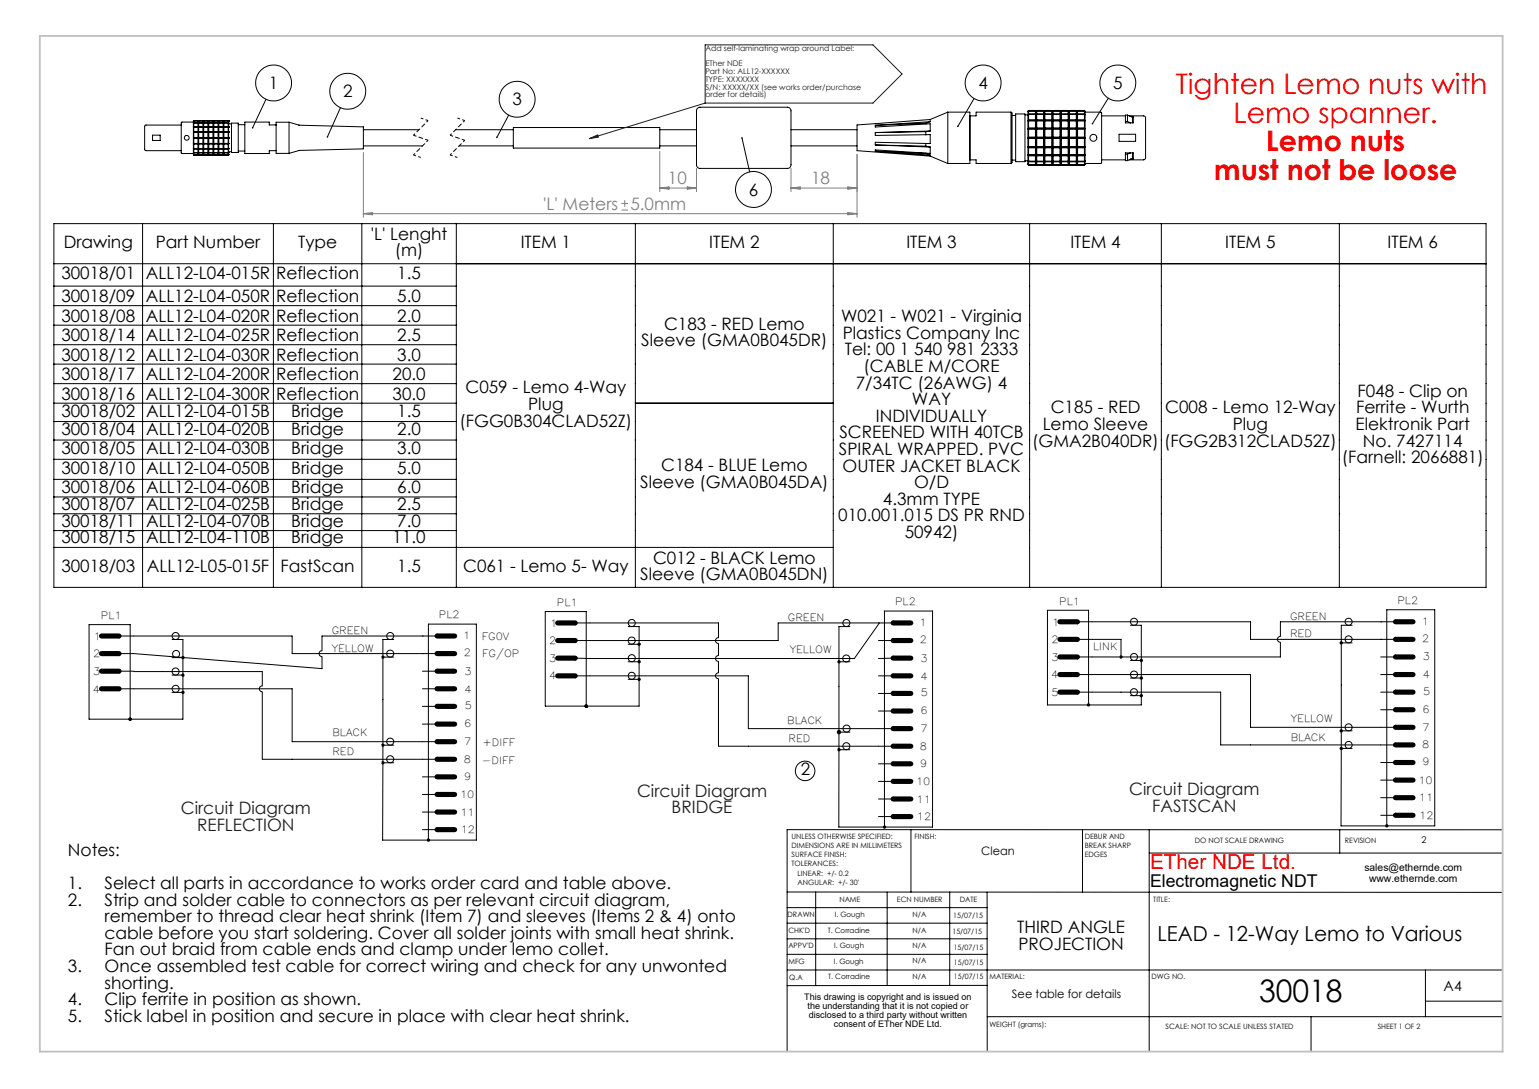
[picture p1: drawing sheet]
<svg xmlns="http://www.w3.org/2000/svg" width="420mm" height="297mm" viewBox="0 0 420 297" stroke-linecap="round" stroke-linejoin="round" font-family="sans-serif">
<g fill="none" stroke="#000" stroke-width=".27">
<path d="M41.6 36.9h2.1v1.4h-2.1zM49.5 34.1h-9.8l-.2 .3 .1 6.6 9.9 .1M52.8 33.3h-3.2l-.1 .2v8.2l3.3 .2M52.8 37.6h9.6M52.8 36l.1 .1M52.8 37.6l.1 .1M52.8 39.2l.1 .1M52.8 39.2h9.6M52.8 36h9.6M52.9 32.9h.1M52.9 33v.5M52.9 33.6v.9"/>
<path d="M52.9 34.6v1.3M52.9 36.1v1.4M52.9 37.7v1.4M52.9 39.3v1.2M52.9 32.9v9.4M52.9 32.9h1.1M52.9 33.5h1.1M52.9 34.5l-.1 .1h9.6M52.9 39.1h1.1M52.9 37.7h1.1M52.9 37.5h1.1M52.9 36.1h1.1"/>
<path d="M52.9 32.9l-.1 .2M52.9 33.5v.1M52.9 35.9l-.1 .1M52.9 37.5l-.1 .1M52.9 39.1l-.1 .1M52.9 39.3h1.1M52.9 35.9h1.1M52.9 33.6h1.1M52.9 34.5h1.1M54 32.9v9.4M54 39.3v1.2M54 37.7v1.4"/>
<path d="M54 36.1v1.4M54 34.6v1.3M54 33.6v.9M54 33v.5M54 32.9h.1M54 33l.2 .1M54 34.5l.2 .1v-.1M54 37.5l.2 .2M54 39.1l.2 .1M54 35.9l.2 .1M54 33.6h.2M54 33.5l.2 .1"/>
<path d="M54.2 36v.1M54.2 39.2v.1M54.2 39.2l-.2 .1M54.2 36l-.2 .1M54.2 32.9h.1M54.2 33v.5M54.2 33.6v.9M54.2 34.6v1.3M54.2 36.1v1.4M54.2 37.7v1.4M54.2 39.3v1.2M54.2 32.9h1.2"/>
<path d="M54.2 33.5h1.2M54.2 32.9v.2M54.2 39.1h1.2M54.2 37.7h1.2M54.2 37.5h1.2M54.2 36.1h1.2M54.2 33v.1M54.2 33.5v.1M54.2 33.6h.1M54.2 35.9v.1M54.2 37.5l-.2 .2M54.2 39.1v.1"/>
<path d="M54.2 39.3h1.2M54.2 35.9h1.2M54.2 33.6h1.2M54.2 34.5h1.2M55.4 39.3v1.2M55.4 37.7v1.4M55.4 36.1v1.4M55.4 34.6v1.3M55.4 33.6v.9M55.4 33v.5M55.4 32.9h.1M55.4 32.9l.1 .1"/>
<path d="M55.4 34.5l.1 .1 .1-.1M55.4 37.5l.2 .2M55.4 39.1l.1 .1M55.4 35.9l.1 .1M55.4 33.6h.1M55.4 33.5l.1 .1M55.5 33v9.2M55.5 36l.1 .1M55.5 39.2l.1 .1M55.5 39.2l-.1 .1M55.5 36l-.1 .1M55.6 32.9h.1"/>
<path d="M55.6 33v.5M55.6 33.6v.9M55.6 34.6v1.3M55.6 36.1v1.4M55.6 37.7v1.4M55.6 39.3v1.2M55.6 32.9h1.2M55.6 33.5h1.2M55.6 32.9l-.1 .1M55.6 39.1h1.2M55.6 37.7h1.2M55.6 32.9l-.2 .1"/>
<path d="M55.6 33.5l-.1 .1M55.6 33.6h-.1M55.6 35.9l-.1 .1M55.6 37.5l-.2 .2M55.6 39.1l-.1 .1M55.6 37.5h1.2M55.6 36.1h1.2M55.6 39.3h1.2M55.6 35.9h1.2M55.6 33.6h1.2M55.6 34.5h1.2M56.8 39.3v1.2"/>
<path d="M56.8 37.7v1.4M56.8 36.1v1.4M56.8 34.6v1.3M56.8 33.6v.9M56.8 33v.5M56.8 32.9h.1M56.8 32.9l.1 .2M56.8 33.5l.1 .1M56.8 34.5l.1 .1 .1-.1M56.8 39.1l.1 .1M56.8 37.5l.1 .1M56.8 35.9l.1 .1"/>
<path d="M56.8 33.6h.1M56.8 33l.1 .1M56.9 39.2l-.1 .1M56.9 36l.1 .1M56.9 37.6l.1 .1M56.9 39.2l.1 .1M56.9 37.6l-.1 .1M56.9 36l-.1 .1M57 32.9h.1M57 33v.5M57 33.6v.9M57 34.6v1.3"/>
<path d="M57 36.1v1.4M57 37.7v1.4M57 39.3v1.2M57 32.9l-.2 9.4M57 32.9h1.1M57 33.5h1.1M57 39.1h1.1M57 37.7h1.1M57 32.9l-.1 .2M57 33.5l-.1 .1M57 33.6h-.1M57 35.9l-.1 .1"/>
<path d="M57 37.5l-.1 .1M57 39.1l-.1 .1M57 37.5h1.1M57 36.1h1.1M57 39.3h1.1M57 35.9h1.1M57 33.6h1.1M57 34.5h1.1M58.1 32.9l.1 9.3M58.1 39.3v1.2M58.1 37.7v1.4M58.1 36.1v1.4"/>
<path d="M58.1 34.6v1.3M58.1 33.6v.9M58.1 33v.5M58.1 32.9h.1M58.1 34.5l.1 .1 .1-.1M58.1 39.1l.1 .1M58.1 37.5l.1 .1M58.1 35.9l.1 .1M58.1 33.6h.1M58.1 33.5l.1 .1M58.1 33l.1 .1M58.2 36l.1 .1"/>
<path d="M58.2 37.6l.1 .1M58.2 39.2l.1 .1M58.2 39.2l-.1 .1M58.2 37.6l-.1 .1M58.2 36l-.1 .1M58.3 32.9h.1M58.3 33v.5M58.3 33.6v.9M58.3 34.6v1.3M58.3 36.1v1.4M58.3 37.7v1.4M58.3 39.3v1.2"/>
<path d="M58.3 32.9h1.2M58.3 33.5h1.2M58.3 32.9l-.1 .2M58.3 33l-.1 .1M58.3 33.5l-.1 .1M58.3 33.6h-.1M58.3 35.9l-.1 .1M58.3 37.5l-.1 .1M58.3 39.1l-.1 .1M58.3 39.1h1.2M58.3 37.7h1.2M58.3 37.5h1.2"/>
<path d="M58.3 36.1h1.2M58.3 39.3h1.2M58.3 35.9h1.2M58.3 33.6h1.2M58.3 34.5h1.2M59.5 39.3v1.2M59.5 37.7v1.4M59.5 36.1v1.4M59.5 34.6v1.3M59.5 33.6v.9M59.5 33v.5M59.5 32.9h.1"/>
<path d="M59.5 32.9l.1 .1M59.5 34.5l.1 .1 .1-.1M59.5 39.1l.1 .1M59.5 37.5l.1 .1M59.5 35.9l.1 .1M59.5 33.6h.1M59.5 33.5l.1 .1M59.6 33v9.2M59.6 36l.1 .1M59.6 37.6l.1 .1M59.6 39.2l.1 .1M59.6 39.2l-.1 .1"/>
<path d="M59.6 37.6l-.1 .1M59.6 36l-.1 .1M59.7 32.9h.1M59.7 33v.5M59.7 33.6v.9M59.7 34.6v1.3M59.7 36.1v1.4M59.7 37.7v1.4M59.7 39.3v1.2M59.7 32.9h1.2M59.7 33.5h1.2M59.7 32.9l-.1 .1"/>
<path d="M59.7 32.9l-.2 .1M59.7 33.5l-.1 .1M59.7 33.6h-.1M59.7 35.9l-.1 .1M59.7 37.5l-.1 .1M59.7 39.1l-.1 .1M59.7 39.1h1.2M59.7 37.7h1.2M59.7 37.5h1.2M59.7 36.1h1.2M59.7 39.3h1.2M59.7 35.9h1.2"/>
<path d="M59.7 33.6h1.2M59.7 34.5h1.2M60.9 32.9h.1M60.9 39.3v1.2M60.9 37.7v1.4M60.9 36.1v1.4M60.9 34.6v1.3M60.9 33.6v.9M60.9 33v.5M60.9 32.9l.1 .1M60.9 33h.2M60.9 34.5l.1 .1 .1-.1"/>
<path d="M60.9 39.1l.1 .1M60.9 37.5l.1 .1M60.9 35.9l.1 .1M60.9 33.6h.1M60.9 33.5l.1 .1M61 33l.1 9.3M61 36l.1 .1M61 37.6l.1 .1M61 39.2l.1 .1M61 39.2l-.1 .1M61 37.6l-.1 .1M61 36l-.1 .1"/>
<path d="M61.1 33v.5M61.1 33.6v.9M61.1 34.6v1.3M61.1 36.1v1.4M61.1 37.7v1.4M61.1 39.3v1.2M61.1 32.9h.1M61.1 32.9h1.2M61.1 33.5h1.2M61.1 32.9l-.1 .1M61.1 33.5l-.1 .1M61.1 33.6h-.1"/>
<path d="M61.1 35.9l-.1 .1M61.1 37.5l-.1 .1M61.1 39.1l-.1 .1M61.1 39.1h1.2M61.1 37.7h1.2M61.1 37.5h1.2M61.1 36.1h1.2M61.1 39.3h1.2M61.1 35.9h1.2M61.1 33.6h1.2M61.1 34.5h1.2M62.3 39.3v1.2"/>
<path d="M62.3 37.7v1.4M62.3 36.1v1.4M62.3 34.6v1.3M62.3 33.6v.9M62.3 33v.5M62.3 32.9h.1M62.3 32.9l.1 .1M62.3 39.1l.1 .1M62.3 37.5l.1 .1M62.3 35.9l.1 .1M62.3 34.5l.1 .1M62.3 33.6h.1"/>
<path d="M62.3 33.5l.1 .1M62.3 33l.1 .1M62.4 33h.1M62.4 33v9.2M62.4 33v.1M62.4 33.1h.1M62.4 33.1v.5M62.4 33.6h.1M62.4 33.6v1M62.4 34.6h.1M62.4 34.6v1.4M62.4 36h.1"/>
<path d="M62.4 36v1.6M62.4 37.6h.1M62.4 37.6v1.6M62.4 39.2h.1M62.4 39.2v1.3M62.4 33.8h.8M62.4 39.2l-.1 .1M62.4 37.6l-.1 .1M62.4 36l-.1 .1M63.2 33.6h1.8v8h-1.8zM65 34h1.8M72.6 27.1l-3.7 7.8"/>
<path d="M75.4 34.1h-1.9v-.8h-6.7v8.6h6.7v-.8h1.9M75.4 34.1v7M78.9 33.3l2.7 .8 17.6 .5v6l-17.6 .4-2.7 .8M78.9 33.3v8.5M78.9 33.3h-3.5v.8M92.9 29.3l-3.5 8M99.2 35.4h15.1M99.2 39.8h16.1M124.3 35.4h15.8M125.3 39.8h14.8M138.8 31.4l-3.2 6.1M140.1 34.8h40v5.6h-40z"/>
<path d="M180.1 35.4h10M180.1 39.8h10M190.4 29.5l.5-.3h24a.96 .96 0 0 1 1 1v14.7a.96 .96 0 0 1-1 1h-23.8a.96 .96 0 0 1-1-1v-14.8zM202.5 37.6l2.1 9.3M215.9 35.4h18M215.9 39.8h18M238.9 34.2v.4l15-.8v1.9M238.9 36.2v.7l15-.2v2.5l-15-.4v.7M238.9 39.5l15 .6M238.9 39.5l13.8 .4M252.7 35.9v.9M252.7 33.6v.2"/>
<path d="M252.7 39.1v.8M252.7 39.9l1.2 .2M252.7 35.9l-13.8 .3M252.7 33.6l-13.8 .6M253.9 32.6v.6M253.9 32.6l-20 1.5v7l20 1.5M253.9 35.7l-1.2 .2M253.9 33.2l-1.2 .4M253.9 33.2l-15 1M253.9 35.7l-15 .5M258.7 30.6h6v14h-6M258.7 30.6v14"/>
<path d="M258.7 30.6l-4.8 2M265.8 26.9l-4.4 7.6M275.9 30.6v14M275.9 30.6l.3 .2v12.3a1.25 1.25 0 0 1-.3 1.5M275.9 30.6h-9.5v1h-1.7v12h1.7v1h9.5M276.2 31.5h1M277.2 31.1h2.5v13h-2.5zM279.7 31.3h.8M280.5 37.6v2.5M280.5 37.6h.1M280.5 35.1v2.5M280.5 35.1h.1"/>
<path d="M280.5 32.9v2.2M280.5 32.9h.1M280.5 31.3v1.6M280.5 31.3h.1M280.5 30.4v.9M280.5 37.6h15.6M280.5 37.6l.2 .2M280.5 30.4h.1M280.5 35.1l.2 .1M280.5 35.1h15.6M280.5 32.9h.2M280.5 32.9h15.6"/>
<path d="M280.7 37.8v2.2M280.7 35.2v2.2M280.7 32.9v2M280.7 31.2v1.5M280.7 30.3v.7M280.7 30.1v.1M280.7 30.1l-.2 .3M280.7 30.1h1.9M280.7 37.8h1.9M280.7 40h1.9M280.7 37.4h1.9M280.7 35.2h1.9"/>
<path d="M280.7 40l-.2 .1M280.7 37.4l-.2 .2M280.7 31h1.9M280.7 34.9h1.9M280.7 32.9h1.9M280.7 34.9l-.2 .2M280.7 32.7h1.9M280.7 31.2h1.9M280.7 32.7l-.2 .2M280.7 31.2l-.2 .1M280.7 31l-.2 .3M280.7 30.3l-.2 .1"/>
<path d="M280.7 30.3h1.9M280.7 30.2h1.9M280.7 30.2l-.2 .2M282.6 37.8v2.2M282.6 35.2v2.2M282.6 32.9v2M282.6 31.2v1.5M282.6 30.3v.7M282.6 30.1v.1M282.6 30.1l.2 .2M282.6 40l.2 .1M282.6 37.4l.2 .2"/>
<path d="M282.6 34.9l.2 .2M282.6 32.7l.2 .2M282.6 31.2l.2 .1M282.6 31l.2 .3M282.6 30.3l.2 .1M282.6 30.2l.2 .2M282.8 37.6v2.5M282.8 35.1v2.5M282.8 32.9v2.2M282.8 31.3v1.6M282.8 30.4v.9M282.8 30.3v.1"/>
<path d="M282.8 37.6l-.2 .2M282.8 37.6l.1 .2M282.8 35.1l.1 .1M282.8 35.1l-.2 .1M282.8 32.9h.1M282.8 32.9h-.2M282.9 37.8v2.2M282.9 35.2v2.2M282.9 32.9v2M282.9 31.2v1.5M282.9 30.3v.7M282.9 30.1v.1"/>
<path d="M282.9 30.1l-.1 .2M282.9 30.1h1.9M282.9 37.8h1.9M282.9 40h1.9M282.9 37.4h1.9M282.9 35.2h1.9M282.9 40l-.1 .1M282.9 37.4l-.1 .2M282.9 31h1.9M282.9 34.9h1.9M282.9 32.9h1.9M282.9 34.9l-.1 .2"/>
<path d="M282.9 32.7h1.9M282.9 31.2h1.9M282.9 32.7l-.1 .2M282.9 31.2l-.1 .1M282.9 31l-.1 .3M282.9 30.3l-.1 .1M282.9 30.3h1.9M282.9 30.2h1.9M282.9 30.2l-.1 .2M284.8 37.8v2.2M284.8 35.2v2.2M284.8 32.9v2"/>
<path d="M284.8 31.2v1.5M284.8 30.3v.7M284.8 30.1v.1M284.8 30.1l.2 .2M284.8 40l.2 .1M284.8 37.4l.2 .2M284.8 34.9l.2 .2M284.8 32.7l.2 .2M284.8 31.2l.2 .1M284.8 31l.2 .3M284.8 30.3l.2 .1M284.8 30.2l.2 .2"/>
<path d="M285 37.6v2.5M285 35.1v2.5M285 32.9v2.2M285 31.3v1.6M285 30.4v.9M285 30.3v.1M285 37.6l.2 .2M285 37.6l-.2 .2M285 35.1l-.2 .1M285 35.1l.2 .1M285 32.9h.2M285 32.9h-.2"/>
<path d="M285.2 37.8v2.2M285.2 35.2v2.2M285.2 32.9v2M285.2 31.2v1.5M285.2 30.3v.7M285.2 30.1v.1M285.2 30.1l-.2 .2M285.2 30.1h1.8M285.2 37.8h1.8M285.2 40h1.8M285.2 37.4h1.8M285.2 35.2h1.8"/>
<path d="M285.2 40l-.2 .1M285.2 37.4l-.2 .2M285.2 31h1.8M285.2 34.9h1.8M285.2 32.9h1.8M285.2 34.9l-.2 .2M285.2 32.7h1.8M285.2 31.2h1.8M285.2 32.7l-.2 .2M285.2 31.2l-.2 .1M285.2 31l-.2 .3M285.2 30.3l-.2 .1"/>
<path d="M285.2 30.3h1.8M285.2 30.2h1.8M285.2 30.2l-.2 .2M287 37.8v2.2M287 35.2v2.2M287 32.9v2M287 31.2v1.5M287 30.3v.7M287 30.1v.1M287 30.1l.2 .2M287 37.4l.4 .4M287 40l.2 .1"/>
<path d="M287 34.9l.2 .2M287 32.7l.2 .2M287 31.2l.2 .1M287 31l.2 .3M287 30.3l.2 .1M287 30.2l.2 .2M287.2 37.6v2.5M287.2 35.1v2.5M287.2 32.9v2.2M287.2 31.3v1.6M287.2 30.4v.9M287.2 30.3v.1"/>
<path d="M287.2 37.6l-.2 .2M287.2 35.1l.2 .1M287.2 35.1l-.2 .1M287.2 32.9h.2M287.2 32.9h-.2M287.4 37.8v2.2M287.4 35.2v2.2M287.4 32.9v2M287.4 31.2v1.5M287.4 30.3v.7M287.4 30.1v.1M287.4 30.1l-.2 .2"/>
<path d="M287.4 30.1h1.9M287.4 37.8h1.9M287.4 40h1.9M287.4 37.4h1.9M287.4 35.2h1.9M287.4 40l-.2 .1M287.4 37.4l-.2 .2M287.4 31h1.9M287.4 34.9h1.9M287.4 32.9h1.9M287.4 34.9l-.2 .2M287.4 32.7h1.9"/>
<path d="M287.4 31.2h1.9M287.4 32.7l-.2 .2M287.4 31.2l-.2 .1M287.4 31l-.2 .3M287.4 30.3l-.2 .1M287.4 30.3h1.9M287.4 30.2h1.9M287.4 30.2l-.2 .2M289.3 37.8v2.2M289.3 35.2v2.2M289.3 32.9v2M289.3 31.2v1.5"/>
<path d="M289.3 30.3v.7M289.3 30.1v.1M289.3 30.1l.2 .2M289.3 40l.2 .1M289.3 37.4l.2 .2M289.3 34.9l.2 .2M289.3 32.7l.2 .2M289.3 31.2l.2 .1M289.3 31l.2 .3M289.3 30.3l.2 .1M289.3 30.2l.2 .2M289.5 37.6v2.5"/>
<path d="M289.5 35.1v2.5M289.5 32.9v2.2M289.5 31.3v1.6M289.5 30.4v.9M289.5 30.3v.1M289.5 37.6l.1 .2M289.5 37.6l-.2 .2M289.5 35.1l.1 .1M289.5 35.1l-.2 .1M289.5 32.9h.1M289.5 32.9h-.2M289.6 37.8v2.2"/>
<path d="M289.6 35.2v2.2M289.6 32.9v2M289.6 31.2v1.5M289.6 30.3v.7M289.6 30.1v.1M289.6 30.1l-.1 .2M289.6 30.1h1.9M289.6 37.8h1.9M289.6 40h1.9M289.6 37.4h1.9M289.6 35.2h1.9M289.6 40l-.1 .1"/>
<path d="M289.6 37.4l-.1 .2M289.6 31h1.9M289.6 34.9h1.9M289.6 32.9h1.9M289.6 34.9l-.1 .2M289.6 32.7l-.1 .2M289.6 32.7h1.9M289.6 31.2h1.9M289.6 31.2l-.1 .1M289.6 31l-.1 .3M289.6 30.3l-.1 .1M289.6 30.3h1.9"/>
<path d="M289.6 30.2h1.9M289.6 30.2l-.1 .2M291.5 37.8v2.2M291.5 35.2v2.2M291.5 32.9v2M291.5 31.2v1.5M291.5 30.3v.7M291.5 30.1v.1M291.5 30.1l.2 .2M291.5 40l.2 .1M291.5 37.4l.2 .2M291.5 34.9l.2 .2"/>
<path d="M291.5 32.7l.2 .2M291.5 31.2l.2 .1M291.5 31l.2 .3M291.5 30.3l.2 .1M291.5 30.2l.2 .2M291.7 37.6v2.5M291.7 35.1v2.5M291.7 32.9v2.2M291.7 31.3v1.6M291.7 30.4v.9M291.7 30.3v.1M291.7 37.6l-.2 .2"/>
<path d="M291.7 37.6l.2 .2M291.7 35.1l-.2 .1M291.7 35.1l.2 .1M291.7 32.9h.2M291.7 32.9h-.2M291.9 37.8v2.2M291.9 35.2v2.2M291.9 32.9v2M291.9 31.2v1.5M291.9 30.3v.7M291.9 30.1v.1M291.9 30.1l-.2 .2"/>
<path d="M291.9 30.1h1.8M291.9 37.8h1.8M291.9 40h1.8M291.9 37.4h1.8M291.9 35.2h1.8M291.9 40l-.2 .1M291.9 37.4l-.2 .2M291.9 31h1.8M291.9 34.9h1.8M291.9 32.9h1.8M291.9 34.9l-.2 .2M291.9 32.7l-.2 .2"/>
<path d="M291.9 32.7h1.8M291.9 31.2h1.8M291.9 31.2l-.2 .1M291.9 31l-.2 .3M291.9 30.3l-.2 .1M291.9 30.3h1.8M291.9 30.2h1.8M291.9 30.2l-.2 .2M293.7 37.8v2.2M293.7 35.2v2.2M293.7 32.9v2M293.7 31.2v1.5"/>
<path d="M293.7 30.3v.7M293.7 30.1v.1M293.7 30.1l.2 .2M293.7 40l.2 .1M293.7 37.4l.2 .2M293.7 34.9l.2 .2M293.7 32.7l.2 .2M293.7 31.2l.2 .1M293.7 31l.2 .3M293.7 30.3l.2 .1M293.7 30.2l.2 .2M293.9 37.6v2.5"/>
<path d="M293.9 35.1v2.5M293.9 32.9v2.2M293.9 31.3v1.6M293.9 30.4v.9M293.9 30.3v.1M293.9 37.6l-.2 .2M293.9 37.6l.2 .2M293.9 35.1l-.2 .1M293.9 35.1l.2 .1M293.9 32.9h-.2M293.9 32.9h.2M294.1 37.8v2.2"/>
<path d="M294.1 35.2v2.2M294.1 32.9v2M294.1 31.2v1.5M294.1 30.3v.7M294.1 30.1v.1M294.1 30.1l-.2 .2M294.1 30.1h1.8M294.1 37.8h1.8M294.1 40h1.8M294.1 40l-.2 .1M294.1 37.4h1.8M294.1 37.4l-.2 .2"/>
<path d="M294.1 35.2h1.8M294.1 31h1.8M294.1 34.9h1.8M294.1 34.9l-.2 .2M294.1 32.9h1.8M294.1 32.7h1.8M294.1 32.7l-.2 .2M294.1 31.2h1.8M294.1 31.2l-.2 .1M294.1 31l-.2 .3M294.1 30.3l-.2 .1M294.1 30.3h1.8"/>
<path d="M294.1 30.2h1.8M294.1 30.2l-.2 .2M295.9 37.8v2.2M295.9 35.2v2.2M295.9 32.9v2M295.9 31.2v1.5M295.9 30.3v.7M295.9 30.1v.1M295.9 30.1l.2 .3M295.9 40l.2 .1M295.9 37.4l.2 .2M295.9 34.9l.2 .2"/>
<path d="M295.9 32.7l.2 .2M295.9 31.2l.2 .1M295.9 31l.2 .3M295.9 30.3l.2 .1M295.9 30.2l.2 .2M296.1 30.6h4.3l.2 .2v13.6l-.2 .2h-4.3M296.1 37.6v2.5M296.1 35.1v2.5M296.1 32.9v2.2M296.1 31.3v1.6M296.1 30.4v.9M296.1 37.6l-.2 .2"/>
<path d="M296.1 35.1l-.2 .1M296.1 32.9h-.2M300.6 31.6h6.5M302.5 26.8l-4.4 6.9M305.4 36.6h4.5v2h-4.5zM307.1 33.1h.6M307.7 31.4v1.7M307.7 31.4h-.6v1.7M307.7 33.1l.8 .4M307.7 31.4l.8 .3M308.2 31.6h4l.4 .5v11.1l-.5 .4h-3.9M308.5 31.7h.8v1.8h-2.2v-.4"/>
<path d="M308.5 31.7l.6 .3M309.1 32v1.5M309.1 32h.2M52.9 40.7v.9M52.9 41.7v.5M52.9 42.2v.1M52.9 42.2h1.1M52.9 41.7h1.1M52.9 42.3h1.1M52.9 41.6v.1M52.9 42.2h.1M52.9 41.6h1.1"/>
<path d="M52.9 40.7h1.1M54 42.2v.1M54 41.7v.5M54 40.7v.9M54 40.7l.2-.2v.2M54.2 42.1v.2M54.2 41.6h.1M54.2 41.6v.1M54.2 42.1v.1M54.2 42.1l-.2 .1M54.2 41.6l-.2 .1M54.2 41.6h-.2"/>
<path d="M54.2 40.7v.9M54.2 41.7v.5M54.2 41.7h1.2M54.2 42.3h1.2M54.2 41.6h1.2M54.2 40.7h1.2M54.2 42.2h1.2M55.4 42.2v.1M55.4 41.7v.5M55.4 40.7v.9M55.4 42.2l-1.2 .1M55.4 40.7l.1-.2 .1 .2"/>
<path d="M55.5 42.2l.1 .1M55.5 42.2l-.1 .1M55.5 41.6h.1M55.5 41.6l.1 .1M55.5 42.1l.1 .1M55.5 42.1l-.1 .1M55.5 41.6l-.1 .1M55.5 41.6h-.1M55.6 40.7v.9M55.6 41.7v.5M55.6 42.2v.1M55.6 42.2h1.2"/>
<path d="M55.6 41.7h1.2M55.6 42.3h1.2M55.6 41.6h1.2M55.6 40.7h1.2M56.8 42.2v.1M56.8 41.7v.5M56.8 40.7v.9M56.8 40.7l.1-.2 .1 .2M56.9 42.1l.1 .2M56.9 41.6h.1M56.9 41.6l.1 .1M56.9 42.1l.1 .1"/>
<path d="M56.9 42.1l-.1 .1M56.9 41.6l-.1 .1M56.9 41.6h-.1M57 40.7v.9M57 41.7v.5M57 41.7h1.1M57 42.3h1.1M57 41.6h1.1M57 40.7h1.1M57 42.2h1.1M58.1 42.2v.1M58.1 41.7v.5"/>
<path d="M58.1 40.7v.9M58.1 42.2l-1.1 .1M58.1 40.7l.1-.2 .1 .2M58.2 42.2l.1 .1M58.2 42.2l-.1 .1M58.2 41.6h.1M58.2 41.6l.1 .1M58.2 42.1l.1 .1M58.2 42.1l-.1 .1M58.2 41.6l-.1 .1M58.2 41.6h-.1M58.3 40.7v.9"/>
<path d="M58.3 41.7v.5M58.3 42.2v.1M58.3 42.2h1.2M58.3 41.7h1.2M58.3 42.3h1.2M58.3 41.6h1.2M58.3 40.7h1.2M59.5 42.2v.1M59.5 41.7v.5M59.5 40.7v.9M59.5 40.7l.1-.2 .1 .2M59.6 42.2l.1 .1"/>
<path d="M59.6 42.2l-.1 .1M59.6 41.6h.1M59.6 41.6l.1 .1M59.6 42.1l.1 .1M59.6 42.1l-.1 .1M59.6 41.6l-.1 .1M59.6 41.6h-.1M59.7 42.2l1.2 .1M59.7 40.7v.9M59.7 41.7v.5M59.7 42.2v.1M59.7 41.7h1.2"/>
<path d="M59.7 42.3h1.2M59.7 41.6h1.2M59.7 40.7h1.2M59.7 42.2h1.2M60.9 41.7v.5M60.9 40.7v.9M60.9 40.7l.1-.2 .1 .2M61 42.1l-.1 .2M61 41.6h.1M61 41.6l.1 .1M61 42.1l.1 .1M61 42.1l-.1 .1"/>
<path d="M61 41.6l-.1 .1M61 41.6h-.1M61.1 40.7v.9M61.1 41.7v.5M61.1 42.2v.1M61.1 42.2h1.2M61.1 41.7h1.2M61.1 42.3h1.2M61.1 41.6h1.2M61.1 40.7h1.2M62.3 42.2v.1M62.3 41.7v.5"/>
<path d="M62.3 40.7v.9M62.4 42.2h.1M62.4 40.5h.1M62.4 40.5v1.1M62.4 41.6h.1M62.4 41.6v.5M62.4 42.1h.1M62.4 42.1v.1M62.4 42.2l-.1 .1M62.4 41.4h.8M62.4 42.1l-.1 .1M62.4 41.6l-.1 .1"/>
<path d="M62.4 41.6h-.1M62.4 40.5l-.1 .2M62.4 40.5h-9.6l.1 .2M65 41.2h1.8M75.4 41.1v.7h3.5M238.9 41.2l15 1.1M238.9 41.2l13.8 .6M252.7 41.8h.1M252.7 41.8l1.2 .5M253.9 42.3v.3M253.9 40.1v1.7l-15-.9v.3M253.9 42.6l4.8 2"/>
<path d="M276.2 43.7h1M279.7 43.8h.8M280.5 40.1h.1M280.5 40.1v2.2M280.5 42.3h.1M280.5 42.3v1.6M280.5 43.9h.1M280.5 43.9v.9M280.5 44.8h.1M280.5 44.8l.2 .2M280.5 40.1h15.6M280.5 42.3h15.6"/>
<path d="M280.5 40.1l.2 .2M280.5 42.3l.2 .2M280.5 43.9l.2 .1M280.5 43.9l.2 .2M280.5 44.8l.2 .1M280.7 40.3v1.9l-.2 .1M280.7 42.5v1.5M280.7 44.1v.8M280.7 44.9v.1M280.7 45h1.9M280.7 40.3h1.9M280.7 42.5h1.9"/>
<path d="M280.7 44h1.9M280.7 44.1h1.9M280.7 44.9h1.9M282.6 40.3v1.9l.2 .1M282.6 42.5v1.5M282.6 44.1v.8M282.6 44.9v.1M282.8 40.1v2.2M282.8 42.3v1.6M282.8 43.9v.8M282.8 44.7v.2M282.8 44.9l.1 .1"/>
<path d="M282.8 44.9l-.2 .1M282.8 40.1l.1 .2M282.8 40.1l-.2 .2M282.8 42.3l.1 .2M282.8 43.9l.1 .1M282.8 42.3l-.2 .2M282.8 43.9l-.2 .1M282.8 43.9l.1 .2M282.8 44.7l.1 .2M282.8 43.9l-.2 .2M282.8 44.7l-.2 .2M282.9 40.3v1.9l-.1 .1"/>
<path d="M282.9 42.5v1.5M282.9 44.1v.8M282.9 44.9v.1M282.9 45h1.9M282.9 40.3h1.9M282.9 42.5h1.9M282.9 44h1.9M282.9 44.1h1.9M282.9 44.9h1.9M284.8 40.3v1.9l.2 .1M284.8 42.5v1.5M284.8 44.1v.8"/>
<path d="M284.8 44.9v.1M285 40.1v2.2M285 42.3v1.6M285 43.9v.8M285 44.7v.2M285 44.9l.2 .1M285 44.9l-.2 .1M285 40.1l.2 .2M285 40.1l-.2 .2M285 42.3l.2 .2M285 43.9l.2 .1M285 42.3l-.2 .2"/>
<path d="M285 43.9l-.2 .1M285 43.9l.2 .2M285 44.7l.2 .2M285 43.9l-.2 .2M285 44.7l-.2 .2M285.2 40.3v1.9l-.2 .1M285.2 42.5v1.5M285.2 44.1v.8M285.2 44.9v.1M285.2 45h1.8M285.2 40.3h1.8M285.2 42.5h1.8"/>
<path d="M285.2 44h1.8M285.2 44.1h1.8M285.2 44.9h1.8M287 40.3v1.9l.2 .1M287 42.5v1.5M287 44.1v.8M287 44.9v.1M287.2 40.1v2.2M287.2 42.3v1.6M287.2 43.9v.8M287.2 44.7v.2M287.2 44.9l.2 .1"/>
<path d="M287.2 44.9l-.2 .1M287.2 40.1l.2 .2M287.2 40.1l-.2 .2M287.2 42.3l-.2 .2M287.2 43.9l-.2 .1M287.2 42.3l.2 .2M287.2 43.9l.2 .1M287.2 43.9l.2 .2M287.2 44.7l.2 .2M287.2 43.9l-.2 .2M287.2 44.7l-.2 .2M287.4 40.3v1.9l-.2 .1"/>
<path d="M287.4 42.5v1.5M287.4 44.1v.8M287.4 44.9v.1M287.4 45h1.9M287.4 40.3h1.9M287.4 42.5h1.9M287.4 44h1.9M287.4 44.1h1.9M287.4 44.9h1.9M289.3 40.3v1.9l.2 .1M289.3 42.5v1.5M289.3 44.1v.8"/>
<path d="M289.3 44.9v.1M289.5 40.1v2.2M289.5 42.3v1.6M289.5 43.9v.8M289.5 44.7v.2M289.5 44.9l.1 .1M289.5 44.9l-.2 .1M289.5 40.1l.1 .2M289.5 40.1l-.2 .2M289.5 42.3l.1 .2M289.5 43.9l.1 .1M289.5 42.3l-.2 .2"/>
<path d="M289.5 43.9l-.2 .1M289.5 43.9l.1 .2M289.5 44.7l.1 .2M289.5 43.9l-.2 .2M289.5 44.7l-.2 .2M289.6 40.3v1.9l-.1 .1M289.6 42.5v1.5M289.6 44.1v.8M289.6 44.9v.1M289.6 45h1.9M289.6 40.3h1.9M289.6 42.5h1.9"/>
<path d="M289.6 44h1.9M289.6 44.1h1.9M289.6 44.9h1.9M291.5 40.3v1.9l.2 .1M291.5 42.5v1.5M291.5 44.1v.8M291.5 44.9v.1M291.7 40.1v2.2M291.7 42.3v1.6M291.7 43.9v.8M291.7 44.7v.2M291.7 44.9l.2 .1"/>
<path d="M291.7 44.9l-.2 .1M291.7 40.1l.2 .2M291.7 40.1l-.2 .2M291.7 42.3l-.2 .2M291.7 43.9l-.2 .1M291.7 42.3l.2 .2M291.7 43.9l.2 .1M291.7 43.9l.2 .2M291.7 44.7l.2 .2M291.7 43.9l-.2 .2M291.7 44.7l-.2 .2M291.9 40.3v1.9l-.2 .1"/>
<path d="M291.9 42.5v1.5M291.9 44.1v.8M291.9 44.9v.1M291.9 45h1.8M291.9 40.3h1.8M291.9 42.5h1.8M291.9 44h1.8M291.9 44.1h1.8M291.9 44.9h1.8M293.7 40.3v1.9l.2 .1M293.7 42.5v1.5M293.7 44.1v.8"/>
<path d="M293.7 44.9v.1M293.9 40.1v2.2M293.9 42.3v1.6M293.9 43.9v.8M293.9 44.7v.2M293.9 44.9l.2 .1M293.9 44.9l-.2 .1M293.9 40.1l-.2 .2M293.9 40.1l.2 .2M293.9 42.3l.2 .2M293.9 42.3l-.2 .2M293.9 43.9l-.2 .1"/>
<path d="M293.9 43.9l.2 .1M293.9 43.9l.2 .2M293.9 44.7l.2 .2M293.9 43.9l-.2 .2M293.9 44.7l-.2 .2M294.1 40.3v1.9l-.2 .1M294.1 42.5v1.5M294.1 44.1v.8M294.1 44.9v.1M294.1 45h1.8M294.1 40.3h1.8M294.1 42.5h1.8"/>
<path d="M294.1 44h1.8M294.1 44.1h1.8M294.1 44.9h1.8M295.9 40.3v1.9l.2 .1M295.9 42.5v1.5M295.9 44.1v.8M295.9 44.9v.1M296.1 40.1v2.2M296.1 42.3v1.6M296.1 43.9v.8M296.1 44.7l-.2 .3M296.1 40.1l-.2 .2"/>
<path d="M296.1 42.3l-.2 .2M296.1 43.9l-.2 .1M296.1 43.9l-.2 .2M296.1 44.7l-.2 .2M300.6 43.6h6.5M307.1 42v-.3h2.2v1.7h-.8M307.1 42v1.8h.6M307.1 42h.6M307.7 42v1.8M308.5 43.4l-.8 .4M308.5 41.7l-.8 .3M309.1 41.7v1.5"/>
<path d="M309.1 43.2l-.6 .2M309.1 43.2h.2M14.7 61h390.9v99.2h-390.9zM14.7 71.9h390.9M14.7 78h109.8M38.9 61v99.2M74.6 61v99.2M98.7 61v99.2M124.5 61v99.2M173.4 61v99.2M227.4 61v99.2M281 61v99.2"/>
<path d="M316.9 61v99.2M365.5 61v99.2M14.7 83.4h109.8M14.7 88.7h109.8M14.7 94h109.8M14.7 99.3h109.8M14.7 104.6h109.8M14.7 110h109.8M14.7 115h109.8M173.4 110h54M14.7 120h109.8M14.7 125.3h109.8"/>
<path d="M14.7 130.7h109.8M14.7 135.5h109.8M14.7 140.1h109.8M14.7 144.7h109.8M14.7 149.3h212.7M32.5 174.1v-.6h47.2v4.8h39.6v-.6M47 174.4h2.9v21.7h-25.6v-25.7h11.2v25.7M47 179.3h2.9M104.5 179.2h3M107.5 174.4h-3v33.6h3M119.3 172.9v.6h-31.4v4a.79 .79 0 0 0-.8 .8 .79 .79 0 0 0 .8 .8v3.2l-51.4-4h-4v.6M157 170.5v-.6h39.1v4a.79 .79 0 0 0-.8 .8 .79 .79 0 0 0 .8 .8v3.3a.81 .81 0 0 0-.8 .8 .81 .81 0 0 0 .8 .8v3.1a.79 .79 0 0 0-.8 .8 .79 .79 0 0 0 .8 .8v18.4h47.6v-.6"/>
<path d="M171.4 170.9h3v21.7h-25.6v-25.8h11.2v25.8M171.4 175.7h3M232 170.9h-3l-.1 54.7h25.6v-59h-13.1v59M240 169.9l-6.8 9.7-76.2-.1v.6M243.7 169.3v.6h-31.3v4.8h-55.4v.6M243.7 174.1v.6h-4M243.7 178.9v.6l-4 .1M294 170.2v-.6h47.3v4.8h39.5v-.6M294 175v-.6h11.9v4.8M308.5 170.5h3v21.8h-25.6v-25.9h11.2v25.9M366 175.3h3M369 170.5h-3v33.6h3"/>
<path d="M380.8 169v.6h-31.4v4a.81 .81 0 0 0-.8 .8 .81 .81 0 0 0 .8 .8v4h-55.4v.6M380.8 178.6v.6h-4M32.5 188.5v-.6h47.2v14.4h39.6v-.6M36.5 183.2h35.1v3.9a.79 .79 0 0 0-.8 .8 .79 .79 0 0 0 .8 .8v18.4h47.7v-.6M36.5 183.1h-4v.6M47 188.8h2.9M47 184.1h2.9M119.3 187.3v.6h-4M119.3 182.5v.6h-4M119.3 192v.6h-4M119.3 196.9v.6h-4M157 184.9v-.6h47.2v14.4h39.5v-.6"/>
<path d="M171.4 185.3h3M171.4 180.5h3M229 180.5h3M229 199.7h3M243.7 183.7v.6h-4M243.7 188.5v.6h-4M243.7 193.3v.6h-4M294 184.6v-.6h47.3v14.4h39.5v-.6M294 189.4v-.6h39.1v14.4h47.7v-.6M308.5 184.9h3M308.5 189.7h3M308.5 180.1h3"/>
<path d="M366 199.3h3M380.8 188.2v.6h-4M380.8 183.4v.6h-4M380.8 193v.6h-4M104.5 207.8l-.1 21.3h25.6v-58.9h-13.1v58.9M104.5 203.2h3M119.3 211.3v.6h-4M119.3 216.1v.6h-4M229 204.5h3M243.7 207.7v.6h-4M243.7 212.5v.6h-4M243.7 217.3v.6h-4"/>
<path d="M366 203.9v21.3h25.5v-58.9h-13v58.9M380.8 207.4v.6h-4M380.8 212.2v.6h-4M380.8 217v.6h-4M119.3 220.9v.6h-4M119.3 225.7v.6h-4M243.7 222.1v.6h-4M248.6 226.3v17M295.4 226.3v17M313.6 226.3v60.5M313.6 232.7h96.5M365.6 226.3v6.4"/>
<path d="M380.8 221.8v.6h-4M410.1 226.3h-195.3v60.5M214.8 243.3l195.3 .1M214.8 256h54.6M214.8 251.8h54.6M214.8 247.5h54.6M222.6 243.3v25.5M242.1 243.3v25.5M259.2 243.3v25.5M269.4 243.3v43.5M214.8 260.3h54.6M214.8 264.5h195.3"/>
<path d="M269.4 277.3h140.7M269.4 268.7l-54.6 .1M357.8 277.3v9.5M389 264.5v12.8M389 273h21.1"/>
<circle cx="51" cy="37.6" r=".64"/>
<circle cx="74.7" cy="22.6" r="4.9"/>
<circle cx="94.9" cy="24.9" r="4.9"/>
<circle cx="141.1" cy="27.1" r="4.9"/>
<circle cx="268.3" cy="22.6" r="4.9"/>
<circle cx="298.4" cy="37.6" r=".95"/>
<circle cx="305.1" cy="22.6" r="4.9"/>
<circle cx="205.6" cy="51.7" r="4.9"/>
<circle cx="47.9" cy="173.5" r=".96"/>
<circle cx="48" cy="178.4" r=".96"/>
<circle cx="106.5" cy="173.5" r=".96"/>
<circle cx="106.5" cy="178.3" r=".96"/>
<circle cx="172.4" cy="179.5" r=".96"/>
<circle cx="172.4" cy="169.9" r=".95"/>
<circle cx="172.4" cy="174.7" r=".96"/>
<circle cx="231" cy="179.6" r=".97"/>
<circle cx="231" cy="169.9" r=".97"/>
<circle cx="309.5" cy="179.2" r=".96"/>
<circle cx="309.5" cy="169.6" r=".96"/>
<circle cx="368" cy="174.4" r=".96"/>
<circle cx="368" cy="169.6" r=".96"/>
<circle cx="47.9" cy="183.1" r=".95"/>
<circle cx="47.9" cy="187.9" r=".97"/>
<circle cx="172.4" cy="184.3" r=".96"/>
<circle cx="231" cy="198.7" r=".97"/>
<circle cx="309.5" cy="188.8" r=".96"/>
<circle cx="309.5" cy="184" r=".96"/>
<circle cx="368" cy="198.4" r=".96"/>
<circle cx="106.5" cy="202.3" r=".97"/>
<circle cx="106.5" cy="207.1" r=".97"/>
<circle cx="219.7" cy="210.2" r="2.66"/>
<circle cx="231" cy="203.5" r=".97"/>
<circle cx="368" cy="203.2" r=".96"/>
</g>
<g fill="none" stroke="#808080" stroke-width=".27">
<path d="M99.2 41.6v17.7M99.2 58.3h134.7M99.2 58.3l2.5-.3v.6zM169.6 57.3h1.8M169.6 55.5h1.8M170.5 54.6v1.8M180.1 51.3h10M180.1 41.3v11M180.1 51.3l2.5-.3v.6zM187.6 51l2.5 .3-2.5 .3zM190.1 45.9v6.4M215.9 45.9v6.4"/>
<path d="M215.9 51.3h18M215.9 51.3l2.5-.3v.6zM231.4 51l2.5 .3-2.5 .3zM231.4 58l2.5 .3-2.5 .3zM233.9 42.1v17.2"/>
</g>
<path d="M192.4 12.2h45.8l8 8-8 7.9h-45.8zM160.8 37.8l2.3-1 .2 .6zM192.4 28.1l-31.6 9.7" fill="none" stroke="#191924" stroke-width=".27"/>
<g fill="none" stroke="#000" stroke-width=".5">
<circle cx="49.9" cy="179.3" r=".21"/>
<circle cx="104.5" cy="179.2" r=".21"/>
<circle cx="174.4" cy="175.7" r=".19"/>
<circle cx="305.9" cy="179.2" r=".2"/>
<circle cx="366" cy="175.3" r=".2"/>
<circle cx="35.5" cy="196.1" r=".19"/>
<circle cx="35.5" cy="196.1" r=".2"/>
<circle cx="49.9" cy="184.1" r=".21"/>
<circle cx="49.9" cy="188.8" r=".2"/>
<circle cx="160" cy="192.6" r=".2"/>
<circle cx="174.4" cy="185.3" r=".2"/>
<circle cx="174.4" cy="180.5" r=".2"/>
<circle cx="229" cy="199.7" r=".36"/>
<circle cx="229" cy="180.5" r=".19"/>
<circle cx="297.1" cy="192.3" r=".19"/>
<circle cx="311.5" cy="184.9" r=".19"/>
<circle cx="311.5" cy="189.7" r=".19"/>
<circle cx="311.5" cy="180.1" r=".19"/>
<circle cx="366" cy="199.3" r=".21"/>
<circle cx="104.5" cy="208" r=".2"/>
<circle cx="104.5" cy="203.2" r=".2"/>
<circle cx="229" cy="204.5" r=".19"/>
<circle cx="366" cy="204.1" r=".21"/>
<circle cx="116.9" cy="229.1" r=".2"/>
<circle cx="241.4" cy="225.6" r=".19"/>
<circle cx="378.4" cy="225.2" r=".2"/>
</g>
<path d="M114.8 32.2l2 .7M124.8 32.2l2 .7M112.8 42.3l2 .6M122.8 42.3l2 .6" fill="none" stroke="#000" stroke-width=".27" stroke-dasharray="1.3 .6" stroke-dashoffset=".5" stroke-linecap="butt"/>
<path d="M116.8 32.9l-4 4M116.8 38.3l-4 4M126.8 32.9l-4 4M126.8 38.3l-4 4" fill="none" stroke="#000" stroke-width=".27" stroke-dasharray="1.3 .6" stroke-dashoffset=".7" stroke-linecap="butt"/>
<path d="M112.8 36.9l4 1.4M122.8 36.9l4 1.4" fill="none" stroke="#000" stroke-width=".27" stroke-dasharray="1.3 .6" stroke-dashoffset=".4" stroke-linecap="butt"/>
<g fill="none" stroke="#000" stroke-width="1.4">
<path d="M27.7 173.5h4.8M27.7 178.3h4.8M119.3 173.5h4.8M119.3 178.3h4.8M152.2 169.9h4.8M152.2 174.7h4.8M152.2 179.5h4.8M243.7 169.9h4.9M243.7 174.7h4.9M243.7 179.5h4.9M289.2 169.6h4.8M289.2 174.4h4.8"/>
<path d="M289.2 179.2h4.8M380.8 169.6h4.8M380.8 174.4h4.8M380.8 179.2h4.8M27.7 183.1h4.8M27.7 187.9h4.8M119.3 183.1h4.8M119.3 192.6h4.8M119.3 187.9h4.8M119.3 197.5h4.8M152.2 184.3h4.8M243.7 184.3h4.9"/>
<path d="M243.7 189.1h4.9M243.7 193.9h4.9M243.7 198.7h4.9M289.2 184h4.8M289.2 188.8h4.8M380.8 184h4.8M380.8 188.8h4.8M380.8 193.6h4.8M380.8 198.4h4.8M119.3 216.7h4.8M119.3 211.9h4.8M119.3 207.1h4.8"/>
<path d="M119.3 202.3h4.8M243.7 217.9h4.9M243.7 208.3h4.9M243.7 213.1h4.9M243.7 203.5h4.9M380.8 203.2h4.8M380.8 217.6h4.8M380.8 208h4.8M380.8 212.8h4.8M119.3 226.3h4.8M119.3 221.5h4.8M243.7 222.7h4.9"/>
<path d="M380.8 222.4h4.8"/>
</g>
<path d="M10.9 9.8h399.2v277h-399.2z" fill="none" stroke="#c0c0c0" stroke-width=".5"/>
<path d="M68.8 34.7v.3l.1-.1v.1h.1l.1-.3zM89.2 37.2v.3l.2-.2-.1 .2 .2-.1v-.2zM135.4 37.4l.2 .3 .2-.2-.2-.3zM261.3 34.3l-.1 .2h.2v.2l.2-.3zM298 33.6v.3l.1-.2-.1 .2h.3v-.3zM202.4 37.5h-.1a.21 .21 0 0 0 .1 .3 .21 .21 0 0 0 .3-.2 .21 .21 0 0 0-.2-.2v.2z" fill="#000"/>
<path d="M160.8 37.8l2.3-1 .2 .6z" fill="#191924"/>
<text font-size="8.5" x="343.6" y="273.3">30018</text>
<g font-size="7.8" fill="#f00">
<text x="320.9" y="25.7">Tighten Lemo nuts with</text>
<text x="336.7" y="33.5">Lemo spanner.</text>
<text x="345.6" y="41.2">Lemo nuts</text>
<text x="331.3" y="49">must not be loose</text>
</g>
<text font-size="5.6" fill="#f00" x="313.9" y="237.1">ETher NDE Ltd.</text>
<text font-size="5.6" x="315.9" y="256.7">LEAD - 12-Way Lemo to Various</text>
<text font-size="4.8" x="313.9" y="241.8">Electromagnetic NDT</text>
<g font-size="4.7">
<text x="73.4" y="24.3">1</text>
<text x="93.6" y="26.6">2</text>
<text x="139.9" y="28.8">3</text>
<text x="267" y="24.3">4</text>
<text x="303.8" y="24.3">5</text>
<text x="204.3" y="53.4">6</text>
<text x="101.2" y="65.4">'L' Lenght</text>
<text x="17.4" y="67.7">Drawing</text>
<text x="42.5" y="67.7">Part Number</text>
<text x="81.3" y="67.7">Type</text>
<text x="107.7" y="69.9">(m)</text>
<text x="142.1" y="67.7">ITEM 1</text>
<text x="193.6" y="67.7">ITEM 2</text>
<text x="247.4" y="67.7">ITEM 3</text>
<text x="292.1" y="67.7">ITEM 4</text>
<text x="334.4" y="67.7">ITEM 5</text>
<text x="378.7" y="67.7">ITEM 6</text>
<text x="16.8" y="76.2">30018/01</text>
<text x="39.8" y="76.2">ALL12-L04-015R</text>
<text x="75.3" y="76.2">Reflection</text>
<text x="108.4" y="76.2">1.5</text>
<text x="16.8" y="82.4">30018/09</text>
<text x="39.8" y="82.4">ALL12-L04-050R</text>
<text x="75.3" y="82.4">Reflection</text>
<text x="108.4" y="82.4">5.0</text>
<text x="16.8" y="87.7">30018/08</text>
<text x="39.8" y="87.7">ALL12-L04-020R</text>
<text x="75.3" y="87.7">Reflection</text>
<text x="108.4" y="87.7">2.0</text>
<text x="181.2" y="89.9">C183 - RED Lemo</text>
<text x="229.5" y="87.9">W021 - W021 - Virginia</text>
<text x="16.8" y="93">30018/14</text>
<text x="39.8" y="93">ALL12-L04-025R</text>
<text x="75.3" y="93">Reflection</text>
<text x="108.4" y="93">2.5</text>
<text x="175" y="94.4">Sleeve (GMA0B045DR)</text>
<text x="230" y="92.4">Plastics Company Inc</text>
<text x="16.8" y="98.3">30018/12</text>
<text x="39.8" y="98.3">ALL12-L04-030R</text>
<text x="75.3" y="98.3">Reflection</text>
<text x="108.4" y="98.3">3.0</text>
<text x="230.6" y="96.9">Tel: 00 1 540 981 2333</text>
<text x="235.7" y="101.4">(CABLE M/CORE</text>
<text x="16.8" y="103.7">30018/17</text>
<text x="39.8" y="103.7">ALL12-L04-200R</text>
<text x="75.3" y="103.7">Reflection</text>
<text x="107.1" y="103.7">20.0</text>
<text x="127" y="107.3">C059 - Lemo 4-Way</text>
<text x="233.5" y="106">7/34TC (26AWG) 4</text>
<text x="16.8" y="109">30018/16</text>
<text x="16.8" y="113.7">30018/02</text>
<text x="39.8" y="109">ALL12-L04-300R</text>
<text x="39.9" y="113.7">ALL12-L04-015B</text>
<text x="75.3" y="109">Reflection</text>
<text x="79.5" y="113.7">Bridge</text>
<text x="107.1" y="109">30.0</text>
<text x="108.4" y="113.7">1.5</text>
<text x="144.1" y="111.8">Plug</text>
<text x="248.9" y="110.5">WAY</text>
<text x="286.7" y="112.8">C185 - RED</text>
<text x="318" y="112.8">C008 - Lemo 12-Way</text>
<text x="370.1" y="112.8">Ferrite - Wurth</text>
<text x="370.5" y="108.2">F048 - Clip on</text>
<text x="16.8" y="118.7">30018/04</text>
<text x="39.9" y="118.7">ALL12-L04-020B</text>
<text x="79.5" y="118.7">Bridge</text>
<text x="108.4" y="118.7">2.0</text>
<text x="125.4" y="116.4">(FGG0B304CLAD52Z)</text>
<text x="229.1" y="119.6">SCREENED WITH 40TCB</text>
<text x="239" y="115">INDIVIDUALLY</text>
<text x="284.6" y="117.3">Lemo Sleeve</text>
<text x="336.4" y="117.3">Plug</text>
<text x="369.9" y="117.3">Elektronik Part</text>
<text x="16.8" y="123.9">30018/05</text>
<text x="39.9" y="123.9">ALL12-L04-030B</text>
<text x="79.5" y="123.9">Bridge</text>
<text x="108.4" y="123.9">3.0</text>
<text x="228.9" y="124.1">SPIRAL WRAPPED. PVC</text>
<text x="281.7" y="121.8">(GMA2B040DR)</text>
<text x="317.7" y="121.8">(FGG2B312CLAD52Z)</text>
<text x="372" y="121.8">No. 7427114</text>
<text x="16.8" y="129.2">30018/10</text>
<text x="39.9" y="129.2">ALL12-L04-050B</text>
<text x="79.5" y="129.2">Bridge</text>
<text x="108.4" y="129.2">5.0</text>
<text x="180.4" y="128.6">C184 - BLUE Lemo</text>
<text x="229.9" y="128.6">OUTER JACKET BLACK</text>
<text x="366.2" y="126.3">(Farnell: 2066881)</text>
<text x="16.8" y="134.4">30018/06</text>
<text x="39.9" y="134.4">ALL12-L04-060B</text>
<text x="79.5" y="134.4">Bridge</text>
<text x="108.4" y="134.4">6.0</text>
<text x="174.7" y="133.1">Sleeve (GMA0B045DA)</text>
<text x="241" y="137.7">4.3mm TYPE</text>
<text x="249.4" y="133.1">O/D</text>
<text x="16.8" y="139.1">30018/07</text>
<text x="16.8" y="143.6">30018/11</text>
<text x="39.9" y="139.1">ALL12-L04-025B</text>
<text x="39.9" y="143.6">ALL12-L04-070B</text>
<text x="79.5" y="139.1">Bridge</text>
<text x="79.5" y="143.6">Bridge</text>
<text x="108.4" y="139.1">2.5</text>
<text x="108.4" y="143.6">7.0</text>
<text x="228.8" y="142.2">010.001.015 DS PR RND</text>
<text x="16.8" y="148.2">30018/15</text>
<text x="39.9" y="148.2">ALL12-L04-110B</text>
<text x="79.5" y="148.2">Bridge</text>
<text x="107.1" y="148.2">11.0</text>
<text x="246.9" y="146.7">50942)</text>
<text x="16.8" y="156">30018/03</text>
<text x="40.1" y="156">ALL12-L05-015F</text>
<text x="76.6" y="156">FastScan</text>
<text x="108.4" y="156">1.5</text>
<text x="126.4" y="156">C061 - Lemo 5- Way</text>
<text x="178.2" y="153.7">C012 - BLACK Lemo</text>
<text x="174.7" y="158.2">Sleeve (GMA0B045DN)</text>
<text x="218.6" y="211.5">2</text>
<text x="18.5" y="233.4">Notes:</text>
<text x="18.5" y="242.5">1.</text>
<text x="28.5" y="242.5">Select all parts in accordance to works order card and table above.</text>
<text x="18.5" y="247">2.</text>
<text x="28.5" y="247">Strip and solder cable to connectors as per relevant circuit diagram,</text>
<text x="28.5" y="251.5">remember to thread clear heat shrink (Item 7) and sleeves (Items 2 &amp; 4) onto</text>
<text x="28.5" y="256.1">cable before you start soldering. Cover all solder joints with small heat shrink.</text>
<text x="277.6" y="254.5">THIRD ANGLE</text>
<text x="28.5" y="260.6">Fan out braid from cable ends and clamp under lemo collet.</text>
<text x="277.9" y="259.1">PROJECTION</text>
<text x="18.5" y="265.1">3.</text>
<text x="28.5" y="265.1">Once assembled test cable for correct wiring and check for any unwonted</text>
<text x="28.5" y="269.6">shorting.</text>
<text x="18.5" y="274.2">4.</text>
<text x="28.5" y="274.2">Clip ferrite in position as shown.</text>
<text x="18.5" y="278.7">5.</text>
<text x="28.5" y="278.7">Stick label in position and secure in place with clear heat shrink.</text>
</g>
<g font-size="4.7" fill="#808080">
<text x="182.3" y="50.3">10</text>
<text x="221.3" y="50.3">18</text>
<text x="148.3" y="57.2">'L' Meters</text>
<text x="172" y="57.2">5.0mm</text>
</g>
<g font-size="4.7" fill="#191924">
<text x="173.8" y="217.3">Circuit Diagram</text>
<text x="183.3" y="221.8">BRIDGE</text>
<text x="308.2" y="217">Circuit Diagram</text>
<text x="314.4" y="221.5">FASTSCAN</text>
<text x="49.4" y="222.1">Circuit Diagram</text>
<text x="53.8" y="226.6">REFLECTION</text>
</g>
<text font-size="3.9" x="394" y="270.2">A4</text>
<g font-size="3.2">
<text x="267.8" y="233.2">Clean</text>
<text x="276.2" y="272.3">See table for details</text>
</g>
<g font-size="2.8">
<text x="372.3" y="237.7">sales@ethernde.com</text>
<text x="373.6" y="240.5">www.ethernde.com</text>
</g>
<g font-size="2.7">
<text x="152" y="165.2">PL1</text>
<text x="244.3" y="165">PL2</text>
<text x="289.1" y="164.9">PL1</text>
<text x="381.3" y="164.7">PL2</text>
<text x="27.5" y="168.8">PL1</text>
<text x="90.5" y="172.9">GREEN</text>
<text x="119.8" y="168.5">PL2</text>
<text x="150.1" y="171">1</text>
<text x="215" y="169.4">GREEN</text>
<text x="250.9" y="170.8">1</text>
<text x="287.2" y="170.7">1</text>
<text x="352.1" y="173.8">RED</text>
<text x="352.1" y="169">GREEN</text>
<text x="388" y="170.5">1</text>
<text x="25.4" y="179.3">2</text>
<text x="25.6" y="174.6">1</text>
<text x="90.5" y="177.7">YELLOW</text>
<text x="126.4" y="174.4">1</text>
<text x="126.5" y="179">2</text>
<text x="131.5" y="174.6">FG0V</text>
<text x="131.6" y="179.2">FG/OP</text>
<text x="149.9" y="175.7">2</text>
<text x="215.5" y="178.2">YELLOW</text>
<text x="251" y="175.4">2</text>
<text x="287" y="175.4">2</text>
<text x="298.3" y="177.3">LINK</text>
<text x="388.1" y="175.1">2</text>
<text x="25.4" y="184.1">3</text>
<text x="126.7" y="184">3</text>
<text x="149.8" y="185.3">4</text>
<text x="149.9" y="180.5">3</text>
<text x="251.2" y="180.4">3</text>
<text x="251.2" y="185.3">4</text>
<text x="286.9" y="185">4</text>
<text x="287" y="180.2">3</text>
<text x="388.3" y="185">4</text>
<text x="388.3" y="180.1">3</text>
<text x="25.4" y="188.9">4</text>
<text x="126.7" y="188.9">4</text>
<text x="251.3" y="189.9">5</text>
<text x="287" y="189.7">5</text>
<text x="388.4" y="189.6">5</text>
<text x="126.9" y="193.5">5</text>
<text x="214.9" y="197.4">BLACK</text>
<text x="251.2" y="194.8">6</text>
<text x="352.3" y="196.8">YELLOW</text>
<text x="388.2" y="194.5">6</text>
<text x="90.7" y="200.7">BLACK</text>
<text x="126.7" y="203.2">7</text>
<text x="126.7" y="198.4">6</text>
<text x="131.7" y="203.4">+DIFF</text>
<text x="215.2" y="202.4">RED</text>
<text x="251.2" y="199.6">7</text>
<text x="352.2" y="202.1">BLACK</text>
<text x="388.2" y="199.3">7</text>
<text x="90.7" y="206">RED</text>
<text x="126.6" y="208">8</text>
<text x="131.6" y="208.2">-DIFF</text>
<text x="251.1" y="204.5">8</text>
<text x="251.1" y="209.1">9</text>
<text x="388.1" y="204.1">8</text>
<text x="388.2" y="208.8">9</text>
<text x="126.6" y="212.6">9</text>
<text x="250" y="214.1">10</text>
<text x="387.1" y="213.7">10</text>
<text x="125.5" y="217.6">10</text>
<text x="250.1" y="218.9">11</text>
<text x="387.2" y="218.6">11</text>
<text x="125.7" y="222.5">11</text>
<text x="125.8" y="227.2">12</text>
<text x="250.2" y="223.6">12</text>
<text x="387.3" y="223.3">12</text>
</g>
<g font-size="2.5">
<text x="387.9" y="229.9">2</text>
<text x="219.5" y="272.6">This drawing is copyright and is issued on</text>
<text x="220.4" y="275.1">the understanding that it is not copied or</text>
<text x="220.7" y="277.5">disclosed to a third party without written</text>
<text x="227.6" y="280">consent of ETher NDE Ltd.</text>
</g>
<g font-size="2.1" fill="#191924">
<text x="192.5" y="13.8">Add self-laminating wrap around Label:</text>
<text x="192.5" y="18.1">ETher NDE</text>
<text x="192.5" y="20.2">Part No: ALL12-XXXXXX</text>
<text x="192.5" y="22.3">TYPE: XXXXXXX</text>
<text x="192.5" y="24.4">S/N: XXXXX/XX (see works order/purchase</text>
<text x="192.5" y="26.5">order for details)</text>
</g>
<g font-size="2">
<text x="216" y="228.8">UNLESS OTHERWISE SPECIFIED:</text>
<text x="216" y="231.3">DIMENSIONS ARE IN MILLIMETERS</text>
<text x="216" y="233.8">SURFACE FINISH:</text>
<text x="249.6" y="228.8">FINISH:</text>
<text x="296" y="228.8">DEBUR AND</text>
<text x="296" y="231.3">BREAK SHARP</text>
<text x="296" y="233.8">EDGES</text>
<text x="326.1" y="229.9">DO NOT SCALE DRAWING</text>
<text x="367.1" y="229.9">REVISION</text>
<text x="216" y="236.3">TOLERANCES:</text>
<text x="217.6" y="238.8">LINEAR: +/- 0.2</text>
<text x="217.6" y="241.3">ANGULAR: +/- 30'</text>
<text x="244.8" y="245.9">ECN NUMBER</text>
<text x="262" y="245.9">DATE</text>
<text x="314.7" y="245.9">TITLE:</text>
<text x="215" y="250.1">DRAWN</text>
<text x="227.8" y="250.1">I. Gough</text>
<text x="229.1" y="246">NAME</text>
<text x="249" y="250.1">N/A</text>
<text x="260.2" y="250.4">15/07/15</text>
<text x="215.2" y="254.4">CHK'D</text>
<text x="225.9" y="254.3">T. Corradine</text>
<text x="249" y="254.3">N/A</text>
<text x="259.9" y="254.8">15/07/15</text>
<text x="215.1" y="258.4">APPV'D</text>
<text x="215.2" y="262.8">MFG</text>
<text x="227.5" y="262.8">I. Gough</text>
<text x="227.6" y="258.4">I. Gough</text>
<text x="249" y="262.7">N/A</text>
<text x="249" y="258.6">N/A</text>
<text x="260.3" y="259">15/07/15</text>
<text x="260.3" y="263.2">15/07/15</text>
<text x="215.4" y="267.2">Q.A</text>
<text x="226" y="267">T. Corradine</text>
<text x="249" y="267">N/A</text>
<text x="260.3" y="267">15/07/15</text>
<text x="270" y="267">MATERIAL:</text>
<text x="314.3" y="267">DWG NO.</text>
<text x="270" y="280">WEIGHT (grams):</text>
<text x="318" y="280.7">SCALE: NOT TO SCALE UNLESS STATED</text>
<text x="376" y="280.7">SHEET 1 OF 2</text>
</g>
</svg>
